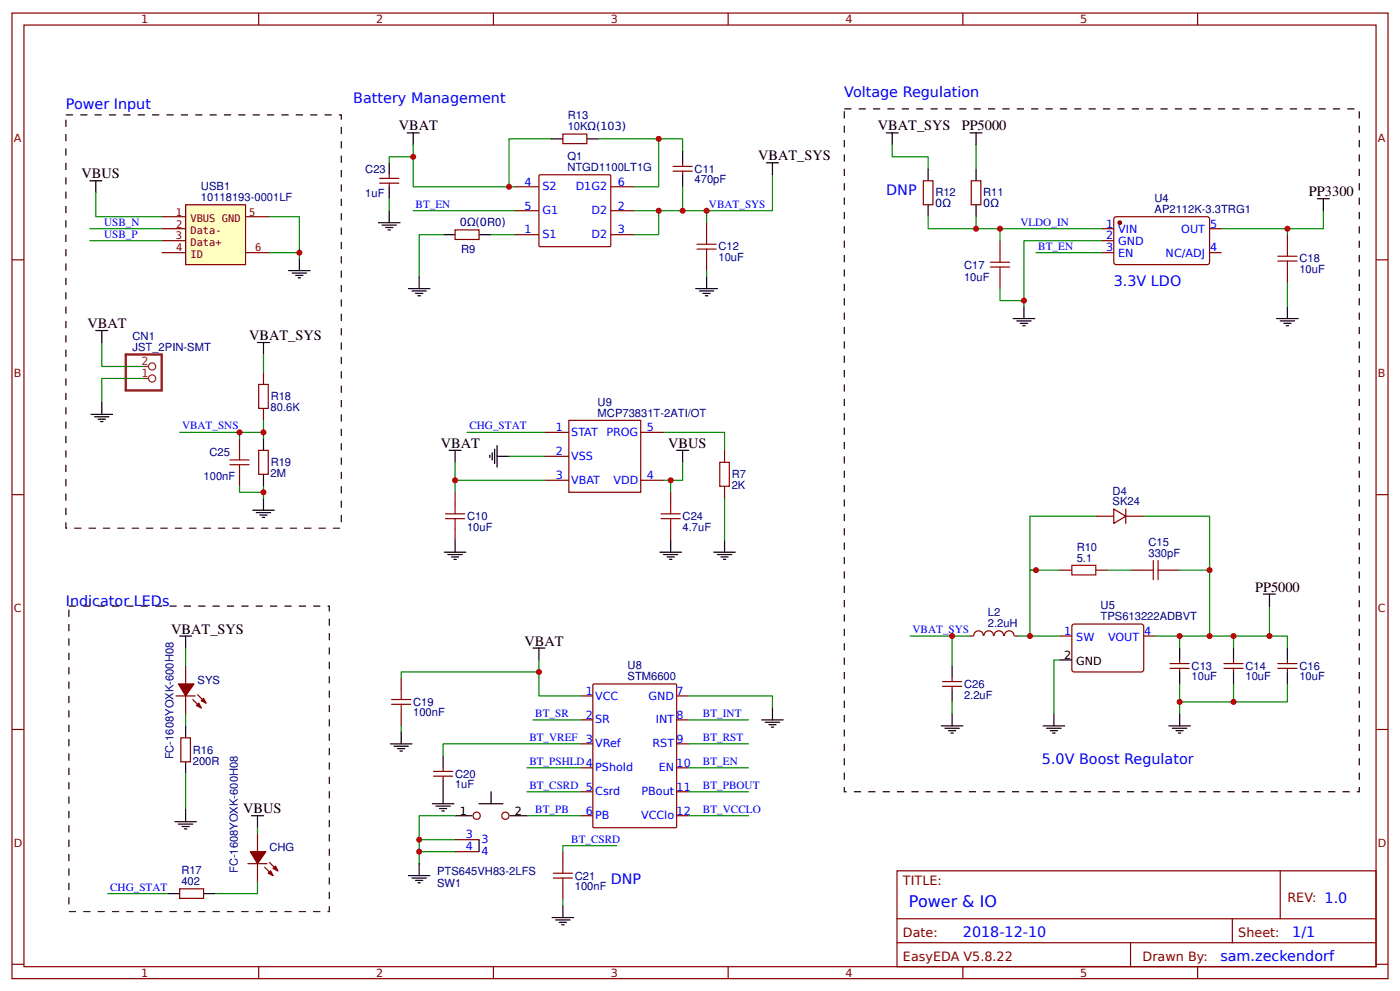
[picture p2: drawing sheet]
<svg xmlns="http://www.w3.org/2000/svg" width="309mm" height="219mm" viewBox="0 0 309 219" stroke-linecap="round" stroke-linejoin="round" font-family="sans-serif">
<g fill="none" stroke="#800" stroke-width=".26">
<path d="M2.6 2.9h304.1v213.2h-304.1zM5.3 5.5h298.7v208h-298.7zM57.1 2.9v2.6M109 2.9v2.6M160.9 2.9v2.6M212.7 2.9v2.6M264.6 2.9v2.6M2.6 57.4h2.7M304 57.4h2.7M2.6 109.2h2.7M304 109.2h2.7M2.6 161.1h2.7"/>
<path d="M304 161.1h2.7M198.2 192.3h105.8v21.2h-105.8zM282.8 192.3v10.6M2.6 213h2.7M57.1 213.5v2.6M109 213.5v2.6M160.9 213.5v2.6M198.2 202.9h105.8M198.2 208.2h105.8M212.7 213.5v2.6M249.8 208.2v5.3M264.6 213.5v2.6"/>
<path d="M272.3 202.9v5.3M304 213h2.7"/>
</g>
<path d="M41 45.2h13.2v13.2h-13.2z" fill="#ffffc2" stroke="#840000" stroke-width=".26"/>
<path d="M35.7 47.9h5.3M35.7 50.5h5.3M35.7 53.2h5.3M35.7 55.8h5.3M54.2 47.9h5.3M54.2 55.8h5.3" fill="none" stroke="#840000" stroke-width=".26"/>
<g fill="none" stroke="#800" stroke-width=".26">
<path d="M83.9 39.4h4.2M86 38.6v.8M119.1 38.7l.2-.1h15.5l.1 .3v15.4l-.2 .2-15.5-.1-.1-.2zM124.4 29.6h5.2v2.1h-5.2zM148.7 36.8h4.2M148.7 37.8h4.2M150.8 36v.8M150.8 37.8v.8M204 39.9h2.1v5.3h-2.1zM214.6 39.9h2.1v5.3h-2.1zM83.9 40.5h4.2M86 40.5v.7"/>
<path d="M100.5 50.8h5.3v2.1h-5.3zM113.8 51.8h5.3M113.8 46.5h5.3M113.8 41.2h5.3M134.9 51.8h5.3M134.9 46.5h5.3M134.9 41.2h5.3M156.1 49.2v2.6M156.1 57.1v2.7M220.9 53.2v2.6M243.4 50.5h2.7M243.4 53.2h2.7"/>
<path d="M243.4 55.8h2.7M246.1 48.1l.5-.2h20.4l.2 .5v9.8l-.5 .2h-20.4l-.2-.5zM267.2 50.5h2.7M267.2 55.8h2.7M284.4 51.8v2.7M284.4 59.8v2.6M220.9 61.1v2.6M52.9 96.8v2.7M57.1 99.5h2.2v5.2h-2.2zM58.2 82.3v2.6M58.2 90.2v2.6M120.4 95.5h5.3"/>
<path d="M125.7 92.8h15.9v15.9h-15.9zM141.6 95.5h5.2M160.1 99.5v2.6M52.9 104.7v2.7M100.5 108.7v2.7M100.5 116.7v2.6M120.4 100.8h5.3M120.4 106.1h5.3M141.6 106.1h5.2M148.2 108.7v2.7M148.2 116.7v2.6M160.1 107.4v2.6"/>
<path d="M242.1 114h4M246.1 112.4l2.6 1.6-2.6 1.6zM248.7 112.4v3.2M248.7 114h4M234.2 125.9h2.6M236.9 138.1l.4-.3 15.1 .1 .3 .5-.1 9.7-.5 .3-15-.1-.3-.4zM242.1 125.9h2.6M250 125.9h2.7M258 125.9h2.6M38.9 153.7h4.2M41 147.1v4M41 153.7v4"/>
<path d="M42.6 154.5l1.8 1.8M43.7 153.4l1.8 1.9M88.6 149.7v2.7M88.6 157.7v2.6M128.3 153.7h2.7M128.3 159h2.7M131 151.2l.2-.1h18l.3 .1v31.3l-.1 .3h-18.2l-.2-.1zM149.5 153.7h2.6M149.5 159h2.6M208.2 151.6h4.3M208.2 150.5h4.3M210.3 149.7v.8"/>
<path d="M210.3 151.6v.8M217.2 140.5a1.06 1.06 0 0 0-1-1.2 1.06 1.06 0 0 0-1.1 1.1l-.8 .1M217.4 140.4a1.06 1.06 0 0 1 1-1.1 1.06 1.06 0 0 1 1.1 1.1M219.6 140.4a1.06 1.06 0 0 1 1.1-1.1 1.06 1.06 0 0 1 1 1.1M221.9 140.4a1.06 1.06 0 0 1 1.1-1.1 1.06 1.06 0 0 1 1 1.2M224.1 140.5h.8M234.2 140.5h2.6M252.7 140.5h2.6M258.5 147.6h4.2M258.5 146.6h4.2M260.6 145.8v.8M260.6 147.6v.8"/>
<path d="M270.4 147.6h4.2M270.4 146.6h4.2M272.5 145.8v.8M272.5 147.6v.8M282.3 147.6h4.2M282.3 146.6h4.2M284.4 145.8v.8M284.4 147.6v.8M40 163h2.1v5.2h-2.1zM95.8 171.4h4.2M95.8 170.4h4.2M97.9 169.6v.8"/>
<path d="M97.9 171.4v.8M128.3 164.3h2.7M128.3 169.6h2.7M128.3 174.9h2.7M149.5 164.3h2.6M149.5 169.6h2.6M149.5 174.9h2.6M39.7 196.3h5.3v2.1h-5.3zM54.8 190.7h4.2M56.9 184.1v4M56.9 190.7v4M58.5 191.5l1.8 1.9"/>
<path d="M59.5 190.5l1.9 1.8M100.5 185.4h5.3M100.5 188.1h5.3M124.4 188.1v2.6M124.4 196v2.7M128.3 180.2h2.7M149.5 180.2h2.6"/>
<circle cx="105.3" cy="180.2" r=".8"/>
<circle cx="111.6" cy="180.2" r=".8"/>
</g>
<g fill="none" stroke="#000" stroke-width=".26">
<path d="M19.8 39.9h2.7M21.2 39.9v2.7M86 36v2.6M90 29.3h2.6M91.3 29.3v2.7M121.7 30.7h2.7M129.6 30.7h2.7M150.8 33.3v2.7M150.8 38.6v2.6M169.3 36h2.7M170.7 36v2.6M195.8 29.3h2.6"/>
<path d="M197.1 29.3v2.7M205.1 37.3v2.6M214.3 29.3h2.7M215.6 29.3v2.7M215.6 37.3v2.6M63.8 59.8h4.7M66.1 57.1v2.7M83.6 49.2h4.8M84.4 49.7h3.2M85.2 50.2h1.6M85.7 50.8h.6M86 41.2v2.7"/>
<path d="M86 46.5v2.7M97.9 51.8h2.6M105.8 51.8h2.7M205.1 45.2v2.7M215.6 45.2v2.7M291 43.9h2.7M292.4 43.9v2.6M21.2 73h2.6M22.5 73v2.6M56.9 75.6h2.6M58.2 75.6v2.7M64.6 60.3h3.1"/>
<path d="M65.4 60.8h1.5M65.9 61.4h.5M90.2 63.7h4.8M91 64.3h3.2M91.8 64.8h1.6M92.3 65.3h.6M92.6 61.1v2.6M153.7 63.7h4.8M154.5 64.3h3.2M155.3 64.8h1.6M155.8 65.3h.6M156.1 61.1v2.6"/>
<path d="M223.8 70.4h4.8M224.6 70.9h3.2M225.4 71.4h1.6M226 71.9h.5M226.2 67.7v2.7M282 70.4h4.8M282.8 70.9h3.2M283.6 71.4h1.6M284.2 71.9h.5M284.4 67.7v2.7M20.1 91.5h4.8M20.9 92h3.2"/>
<path d="M21.7 92.6h1.6M22.2 93.1h.6M22.5 88.9v2.6M58.2 96.8v2.7M99.2 99.5h2.7M100.5 99.5v2.6M108.7 100v1.6M109.3 99.2v3.2M109.8 98.4v4.8M149.5 99.5h2.6M150.8 99.5v2.6M55.8 112.7h4.8"/>
<path d="M56.6 113.2h3.2M57.4 113.7h1.6M57.9 114.3h.6M58.2 104.7v2.7M58.2 110v2.7M100.5 119.3v2.6M108.2 100.5v.5M109.8 100.8h2.6M148.2 119.3v2.6M160.1 119.3v2.6M98.2 121.9h4.7M99 122.5h3.1"/>
<path d="M99.7 123h1.6M100.3 123.5h.5M145.8 121.9h4.7M146.6 122.5h3.2M147.4 123h1.6M147.9 123.5h.5M157.7 121.9h4.8M158.5 122.5h3.2M159.3 123h1.6M159.8 123.5h.5M279.1 131.2h2.7M280.5 131.2v2.7"/>
<path d="M39.7 140.5h2.6M41 140.5v2.6M117.7 143.1h2.7M119.1 143.1v2.7M168.3 159h4.7M169.1 159.5h3.1M170.7 156.3v2.7M210.3 147.1v2.6M210.3 152.4v2.6M210.3 157.7v2.6M232.8 157.7v2.6M234.2 145.8h2.6"/>
<path d="M260.6 143.1v2.7M260.6 148.4v2.7M260.6 157.7v2.6M272.5 143.1v2.7M272.5 148.4v2.7M284.4 143.1v2.7M284.4 148.4v2.7M41 160.3v2.7M41 168.2v2.7M41 178.8v2.7M86.3 164.3h4.7M87 164.8h3.2"/>
<path d="M87.8 165.3h1.6M88.4 165.9h.5M88.6 161.6v2.7M95.5 177.5h4.8M96.3 178h3.2M97.1 178.6h1.6M97.6 179.1h.6M97.9 166.9v2.7M97.9 172.2v5.3M105.8 177.5h5.3M108.5 174.9v2.6M169.9 160h1.5"/>
<path d="M170.4 160.6h.5M208 160.3h4.7M208.8 160.8h3.1M209.5 161.4h1.6M210.1 161.9h.5M230.5 160.3h4.7M231.2 160.8h3.2M232 161.4h1.6M232.6 161.9h.5M258.2 160.3h4.8M259 160.8h3.2M259.8 161.4h1.6"/>
<path d="M260.3 161.9h.6M37 197.4h2.7M38.6 181.5h4.8M39.4 182h3.2M40.2 182.5h1.6M40.7 183.1h.6M45 197.4h2.6M55.6 180.2h2.6M56.9 180.2v2.6M90.2 193.4h4.8M91 193.9h3.2M91.8 194.4h1.6"/>
<path d="M92.3 195h.6M92.6 190.7v2.7M100.5 180.2h3.7M105.8 185.4v2.7M112.7 180.2h3.7M124.4 200v2.6M122 202.6h4.7M122.8 203.2h3.1M123.6 203.7h1.5M124.1 204.2h.5"/>
</g>
<path d="M27.8 78.3h7.9v7.9h-7.9z" fill="none" stroke="#8d2323" stroke-width=".53"/>
<g fill="none" stroke="#8d2323" stroke-width=".26">
<path d="M31.7 80.9h1.1M31.7 83.6h1.1"/>
<circle cx="33.6" cy="83.6" r=".79"/>
<circle cx="33.6" cy="80.9" r=".79"/>
</g>
<g fill="none" stroke="#080" stroke-width=".26">
<path d="M91.3 32v9.2h22.5M91.3 34.6h-5.3v1.4M121.7 30.7h-9.3v10.5M132.3 30.7h13.2M150.8 33.3v-2.6h-5.3v10.5h-5.3M170.7 38.6v7.9h-14.6M197.1 32v2.6h8v2.7M215.6 32v5.3M19.8 50.5h15.9M19.8 53.2h15.9M21.2 42.6v5.3h14.5M59.5 47.9h6.6v9.2"/>
<path d="M59.5 55.8h6.6M86 43.9v2.6M91.3 46.5h22.5M97.9 51.8h-5.3v9.3M108.5 51.8h5.3M140.2 46.5h5.3v5.3h-5.3M145.5 46.5h10.6v2.7M150.8 41.2v5.3M156.1 59.8v1.3M205.1 47.9v2.6h10.5M215.6 47.9v2.6h27.8M220.9 50.5v2.7"/>
<path d="M228.9 55.8h14.5M243.4 53.2h-17.2v14.5M284.4 50.5v1.3M292.4 46.5v4h-22.5M22.5 75.6v5.3h9.2M58.2 78.3v4M220.9 63.7v2.7h5.3M284.4 62.4v5.3M31.7 83.6h-9.2v5.3M39.7 95.5h13.2M52.9 96.8v-1.3h5.3v1.3M58.2 92.8v2.7"/>
<path d="M103.2 95.5h17.2M146.8 95.5h13.3v4M52.9 107.4v1.3h5.3M58.2 107.4v2.6M100.5 102.1v4M112.4 100.8h8M120.4 106.1h-19.9v2.6M148.2 106.1v2.6M150.8 102.1v4h-4M160.1 110v9.3M242.1 114h-14.6v11.9h1.4M252.7 114h14.5v11.9"/>
<path d="M234.2 125.9h-6.7v14.6M244.7 125.9h5.3M260.6 125.9h6.6v14.6M280.5 133.9v6.6h-25.2M41 143.1v4M41 157.7v2.6M117.7 159h10.6M119.1 145.8v7.9h9.2M119.1 148.4h-30.5v1.3M152.1 153.7h18.6v2.6M152.1 159h13.3M201.1 140.5h13.2"/>
<path d="M210.3 140.5v6.6M210.3 155v2.7M224.9 140.5h9.3M234.2 145.8h-1.4v11.9M260.6 151.1v3.9h11.9v-3.9M260.6 140.5v2.6M260.6 155v2.7M272.5 140.5v2.6M280.5 140.5h3.9v2.6M284.4 151.1v3.9h-11.9M41 170.9v7.9M88.6 160.3v1.3"/>
<path d="M116.4 169.6h11.9M116.4 174.9h11.9M128.3 164.3h-30.4v2.6M152.1 164.3h13.3M152.1 169.6h13.3M152.1 174.9h13.3M23.8 197.4h13.2M56.9 194.7v2.7h-9.3M56.9 182.8v1.3M92.6 185.4h7.9M92.6 188.1h7.9M100.5 180.2h-7.9v10.5"/>
<path d="M116.4 180.2h11.9M124.4 198.7v1.3M136.3 186.8h-11.9v1.3M152.1 180.2h13.3"/>
</g>
<g fill="none" stroke="#a00000" stroke-width=".26">
<path d="M154 55h4.2M154 53.9h4.2M156.1 51.8v2.1M156.1 55v2.1M218.8 59h4.2M218.8 57.9h4.2M220.9 55.8v2.1M220.9 59v2.1M282.3 57.7h4.2M282.3 56.6h4.2M284.4 54.5v2.1M284.4 57.7v2.1"/>
<path d="M52.9 99.5v2.1M57.1 84.9h2.2v5.3h-2.2zM50.8 101.6h4.2M50.8 102.6h4.2M52.9 102.6v2.1M98.4 114.5h4.3M98.4 113.5h4.3M100.5 111.4v2.1M100.5 114.5v2.2M146 114.5h4.3M146 113.5h4.3M148.2 111.4v2.1"/>
<path d="M148.2 114.5v2.2M159 102.1h2.1v5.3h-2.1zM236.8 124.9h5.3v2.1h-5.3zM252.7 125.9h2.1M254.8 123.8v4.2M255.9 125.9h2.1M255.9 123.8v4.2M86.5 154.5h4.3M86.5 155.5h4.3M88.6 152.4v2.1M88.6 155.5v2.2M122.2 192.9h4.3"/>
<path d="M122.2 193.9h4.3M124.4 190.7v2.2M124.4 193.9v2.1"/>
</g>
<g fill="#800" stroke="#800" stroke-width=".26">
<path d="M43.4 155.8l.5-.5 .5 1z"/>
<path d="M44.4 154.8l.6-.6 .5 1.1z"/>
<path d="M39.4 151.1h3.5l-1.9 2.6z"/>
<path d="M59.3 192.9l.5-.6 .5 1.1z"/>
<path d="M60.3 191.8l.6-.5 .5 1z"/>
<path d="M55.3 188.1h3.4l-1.8 2.6z"/>
<circle cx="247.4" cy="49.2" r=".4"/>
</g>
<path d="M14.6 25.4h60.8v91.3h-60.8zM186.5 24.1h113.8v150.8h-113.8zM15.2 133.9h57.6v67.4h-57.6z" fill="none" stroke="#300" stroke-width=".26" stroke-dasharray="1.6 1.6" stroke-linecap="butt"/>
<g fill="#c00">
<circle cx="58.2" cy="95.5" r=".66"/>
<circle cx="58.2" cy="108.7" r=".66"/>
<circle cx="148.2" cy="106.1" r=".66"/>
<circle cx="91.3" cy="34.6" r=".66"/>
<circle cx="145.5" cy="30.7" r=".66"/>
<circle cx="100.5" cy="106.1" r=".66"/>
<circle cx="119.1" cy="148.4" r=".66"/>
<circle cx="92.6" cy="188.1" r=".66"/>
<circle cx="156.1" cy="46.5" r=".66"/>
<circle cx="284.4" cy="50.5" r=".66"/>
<circle cx="220.9" cy="50.5" r=".66"/>
<circle cx="226.2" cy="66.4" r=".66"/>
<circle cx="260.6" cy="155" r=".66"/>
<circle cx="280.5" cy="140.5" r=".66"/>
<circle cx="267.2" cy="125.9" r=".66"/>
<circle cx="228.9" cy="125.9" r=".66"/>
<circle cx="227.5" cy="140.5" r=".66"/>
<circle cx="260.6" cy="140.5" r=".66"/>
<circle cx="150.8" cy="46.5" r=".66"/>
<circle cx="145.5" cy="46.5" r=".66"/>
<circle cx="66.1" cy="55.8" r=".66"/>
<circle cx="272.5" cy="140.5" r=".66"/>
<circle cx="267.2" cy="140.5" r=".66"/>
<circle cx="272.5" cy="155" r=".66"/>
<circle cx="215.6" cy="50.5" r=".66"/>
<circle cx="92.6" cy="185.4" r=".66"/>
<circle cx="112.4" cy="41.2" r=".66"/>
<circle cx="52.9" cy="95.5" r=".66"/>
<circle cx="210.3" cy="140.5" r=".66"/>
</g>
<text font-size="3.5" fill="#00f" x="200.8" y="200.3">Power &amp; IO</text>
<g font-size="3.2" fill="#00f">
<text x="78.1" y="22.7">Battery Management</text>
<text x="186.5" y="21.4">Voltage Regulation</text>
<text x="14.6" y="24.1">Power Input</text>
<text x="195.8" y="43.1">DNP</text>
<text x="246.1" y="63.1">3.3V LDO</text>
<text x="14.6" y="133.9">Indicator LEDs</text>
<text x="230.2" y="168.8">5.0V Boost Regulator</text>
<text x="134.9" y="195.3">DNP</text>
<text x="212.7" y="206.9">2018-12-10</text>
<text x="285.5" y="206.9">1/1</text>
<text x="269.6" y="212.2">sam.zeckendorf</text>
</g>
<g font-size="3.2">
<text x="88.1" y="28.8">VBAT</text>
<text x="193.9" y="28.8">VBAT_SYS</text>
<text x="212.5" y="28.8">PP5000</text>
<text x="167.5" y="35.4">VBAT_SYS</text>
<text x="18" y="39.4">VBUS</text>
<text x="289.2" y="43.4">PP3300</text>
<text x="19.3" y="72.5">VBAT</text>
<text x="55" y="75.1">VBAT_SYS</text>
<text x="97.4" y="98.9">VBAT</text>
<text x="147.6" y="98.9">VBUS</text>
<text x="277.3" y="130.7">PP5000</text>
<text x="37.8" y="139.9">VBAT_SYS</text>
<text x="115.9" y="142.6">VBAT</text>
<text x="53.7" y="179.6">VBUS</text>
</g>
<g font-size="2.8" fill="#800">
<text x="199.5" y="195.5">TITLE:</text>
<text x="284.4" y="199.2">REV: 1.0</text>
<text x="199.5" y="206.9">Date:</text>
<text x="273.6" y="206.9">Sheet:</text>
<text x="199.5" y="212.2">EasyEDA V5.8.22</text>
<text x="252.4" y="212.2">Drawn By:</text>
</g>
<g font-size="2.5" fill="#800">
<text x="31.2" y="5.1">1</text>
<text x="83.1" y="5.1">2</text>
<text x="134.9" y="5.1">3</text>
<text x="186.8" y="5.1">4</text>
<text x="238.7" y="5.1">5</text>
<text x="3" y="31.5">A</text>
<text x="304.4" y="31.5">A</text>
<text x="3" y="83.3">B</text>
<text x="304.4" y="83.3">B</text>
<text x="3" y="135.2">C</text>
<text x="304.4" y="135.2">C</text>
<text x="3" y="187">D</text>
<text x="304.4" y="187">D</text>
<text x="31.2" y="215.7">1</text>
<text x="83.1" y="215.7">2</text>
<text x="134.9" y="215.7">3</text>
<text x="186.8" y="215.7">4</text>
<text x="238.7" y="215.7">5</text>
</g>
<g font-size="2.5" fill="#000080">
<text x="125.4" y="28.8">10KΩ(103)</text>
<text x="125.4" y="26.4">R13</text>
<text x="125.4" y="35.4">Q1</text>
<text x="80.7" y="38.3">C23</text>
<text x="125.4" y="37.8">NTGD1100LT1G</text>
<text x="153.5" y="40.5">470pF</text>
<text x="153.5" y="38.1">C11</text>
<text x="44.4" y="44.4">10118193-0001LF</text>
<text x="44.4" y="42">USB1</text>
<text x="80.7" y="43.6">1uF</text>
<text x="206.6" y="45.7">0Ω</text>
<text x="206.6" y="43.4">R12</text>
<text x="217.2" y="45.7">0Ω</text>
<text x="217.2" y="43.4">R11</text>
<text x="255.1" y="47.1">AP2112K-3.3TRG1</text>
<text x="255.1" y="44.6">U4</text>
<text x="101.6" y="50">0Ω(0R0)</text>
<text x="101.9" y="55.8">R9</text>
<text x="158.7" y="57.7">10uF</text>
<text x="158.8" y="55.3">C12</text>
<text x="213" y="59.4">C17</text>
<text x="287.1" y="57.9">C18</text>
<text x="213" y="62">10uF</text>
<text x="287.1" y="60.3">10uF</text>
<text x="29.3" y="77.5">JST_2PIN-SMT</text>
<text x="29.3" y="75.1">CN1</text>
<text x="59.8" y="88.4">R18</text>
<text x="132" y="89.7">U9</text>
<text x="59.8" y="90.8">80.6K</text>
<text x="132" y="92">MCP73831T-2ATI/OT</text>
<text x="46.3" y="100.7">C25</text>
<text x="45" y="106">100nF</text>
<text x="59.8" y="105.4">2M</text>
<text x="59.8" y="102.9">R19</text>
<text x="161.7" y="108">2K</text>
<text x="161.7" y="105.6">R7</text>
<text x="245.8" y="111.6">SK24</text>
<text x="245.8" y="109.2">D4</text>
<text x="103.2" y="117.2">10uF</text>
<text x="103.2" y="114.8">C10</text>
<text x="150.8" y="117.2">4.7uF</text>
<text x="150.8" y="114.9">C24</text>
<text x="237.9" y="124.1">5.1</text>
<text x="237.9" y="121.7">R10</text>
<text x="253.7" y="123">330pF</text>
<text x="253.7" y="120.6">C15</text>
<text x="218.2" y="136.1">L2</text>
<text x="243.2" y="137">TPS613222ADBVT</text>
<text x="243.2" y="134.5">U5</text>
<text x="218.2" y="138.5">2.2uH</text>
<text x="138.7" y="147.8">U8</text>
<text x="263.3" y="147.9">C13</text>
<text x="275.2" y="147.9">C14</text>
<text x="287.1" y="147.9">C16</text>
<text x="43.7" y="151">SYS</text>
<text x="91.3" y="155.9">C19</text>
<text x="138.7" y="150.3">STM6600</text>
<text x="213" y="154.4">2.2uF</text>
<text x="213" y="151.9">C26</text>
<text x="263.3" y="150.3">10uF</text>
<text x="275.2" y="150.3">10uF</text>
<text x="287.1" y="150.3">10uF</text>
<text x="91.3" y="158.2">100nF</text>
<text x="38.3" y="167.7" transform="rotate(-90 38.3 167.7)">FC-1608YOXK-600H08</text>
<text x="42.6" y="166.5">R16</text>
<text x="42.6" y="168.8">200R</text>
<text x="100.5" y="171.8">C20</text>
<text x="100.5" y="174.1">1uF</text>
<text x="59.5" y="188">CHG</text>
<text x="40.1" y="195.5">402</text>
<text x="40.1" y="193.1">R17</text>
<text x="52.5" y="192.9" transform="rotate(-90 52.5 192.9)">FC-1608YOXK-600H08</text>
<text x="96.6" y="193.3">PTS645VH83-2LFS</text>
<text x="96.6" y="195.9">SW1</text>
<text x="127" y="196.6">100nF</text>
<text x="127" y="194.3">C21</text>
</g>
<g font-size="2.5" fill="#00f">
<text x="115.9" y="41">4</text>
<text x="136.5" y="41">6</text>
<text x="91.8" y="45.9">BT_EN</text>
<text x="115.9" y="46.3">5</text>
<text x="119.9" y="42">S2</text>
<text x="119.9" y="47.3">G1</text>
<text x="127.2" y="42">D1G2</text>
<text x="130.7" y="47.3">D2</text>
<text x="136.5" y="46.3">2</text>
<text x="156.6" y="45.9">VBAT_SYS</text>
<text x="23" y="49.8">USB_N</text>
<text x="23" y="52.5">USB_P</text>
<text x="115.9" y="51.6">1</text>
<text x="119.9" y="52.6">S1</text>
<text x="130.7" y="52.6">D2</text>
<text x="136.5" y="51.6">3</text>
<text x="225.4" y="49.8">VLDO_IN</text>
<text x="244.4" y="50.2">1</text>
<text x="244.4" y="52.9">2</text>
<text x="247" y="51.6">VIN</text>
<text x="261" y="51.6">OUT</text>
<text x="267.4" y="50.2">5</text>
<text x="229.4" y="55.1">BT_EN</text>
<text x="244.4" y="55.5">3</text>
<text x="247" y="54.2">GND</text>
<text x="247" y="56.9">EN</text>
<text x="257.5" y="56.9">NC/ADJ</text>
<text x="267.4" y="55.5">4</text>
<text x="40.2" y="94.8">VBAT_SNS</text>
<text x="103.7" y="94.8">CHG_STAT</text>
<text x="122.8" y="95.2">1</text>
<text x="142.9" y="95.2">5</text>
<text x="122.8" y="100.5">2</text>
<text x="126.2" y="96.3">STAT</text>
<text x="126.2" y="101.6">VSS</text>
<text x="134" y="96.3">PROG</text>
<text x="122.8" y="105.8">3</text>
<text x="126.2" y="106.9">VBAT</text>
<text x="135.5" y="106.9">VDD</text>
<text x="142.9" y="105.8">4</text>
<text x="201.6" y="139.8">VBAT_SYS</text>
<text x="235.1" y="140.2">1</text>
<text x="237.8" y="141.5">SW</text>
<text x="244.8" y="141.5">VOUT</text>
<text x="252.8" y="140.2">4</text>
<text x="129.4" y="153.4">1</text>
<text x="131.5" y="154.5">VCC</text>
<text x="143.3" y="154.5">GND</text>
<text x="149.5" y="153.4">7</text>
<text x="118.3" y="158.3">BT_SR</text>
<text x="129.4" y="158.7">2</text>
<text x="131.5" y="159.8">SR</text>
<text x="144.9" y="159.8">INT</text>
<text x="149.5" y="158.7">8</text>
<text x="155.3" y="158.3">BT_INT</text>
<text x="116.9" y="163.6">BT_VREF</text>
<text x="129.4" y="164">3</text>
<text x="131.5" y="165.1">VRef</text>
<text x="144.2" y="165.1">RST</text>
<text x="149.5" y="164">9</text>
<text x="155.3" y="163.6">BT_RST</text>
<text x="116.9" y="168.9">BT_PSHLD4</text>
<text x="131.5" y="170.4">PShold</text>
<text x="145.6" y="170.4">EN</text>
<text x="149.5" y="169.3">10</text>
<text x="155.3" y="168.9">BT_EN</text>
<text x="116.9" y="174.2">BT_CSRD 5</text>
<text x="118.3" y="179.5">BT_PB</text>
<text x="129.4" y="179.9">6</text>
<text x="131.5" y="175.7">Csrd</text>
<text x="141.7" y="175.7">PBout</text>
<text x="149.5" y="174.6">11</text>
<text x="149.5" y="179.9">12</text>
<text x="155.3" y="174.2">BT_PBOUT</text>
<text x="155.3" y="179.5">BT_VCCLO</text>
<text x="102.9" y="185.2">3</text>
<text x="131.5" y="180.9">PB</text>
<text x="141.6" y="180.9">VCClo</text>
<text x="102.9" y="187.8">4</text>
<text x="106.4" y="186.2">3</text>
<text x="106.4" y="188.9">4</text>
<text x="126.2" y="186.1">BT_CSRD</text>
<text x="24.3" y="196.7">CHG_STAT</text>
</g>
<g font-size="2.5" fill="#8d2323">
<text x="31.2" y="80.7">2</text>
<text x="31.2" y="83.3">1</text>
</g>
<g font-size="2.5">
<text x="235.1" y="145.5">2</text>
<text x="237.8" y="146.8">GND</text>
<text x="101.6" y="179.9">1</text>
<text x="113.8" y="179.9">2</text>
</g>
<g font-size="2.3" fill="#840000">
<text x="38.8" y="47.6">1</text>
<text x="55" y="47.6">5</text>
<text x="38.8" y="52.9">3</text>
<text x="38.9" y="50.2">2</text>
<text x="42.1" y="49">VBUS GND</text>
<text x="42.1" y="51.6">Data-</text>
<text x="38.9" y="55.5">4</text>
<text x="42.1" y="54.3">Data+</text>
<text x="42.1" y="56.9">ID</text>
<text x="56.4" y="55.5">6</text>
</g>
</svg>
